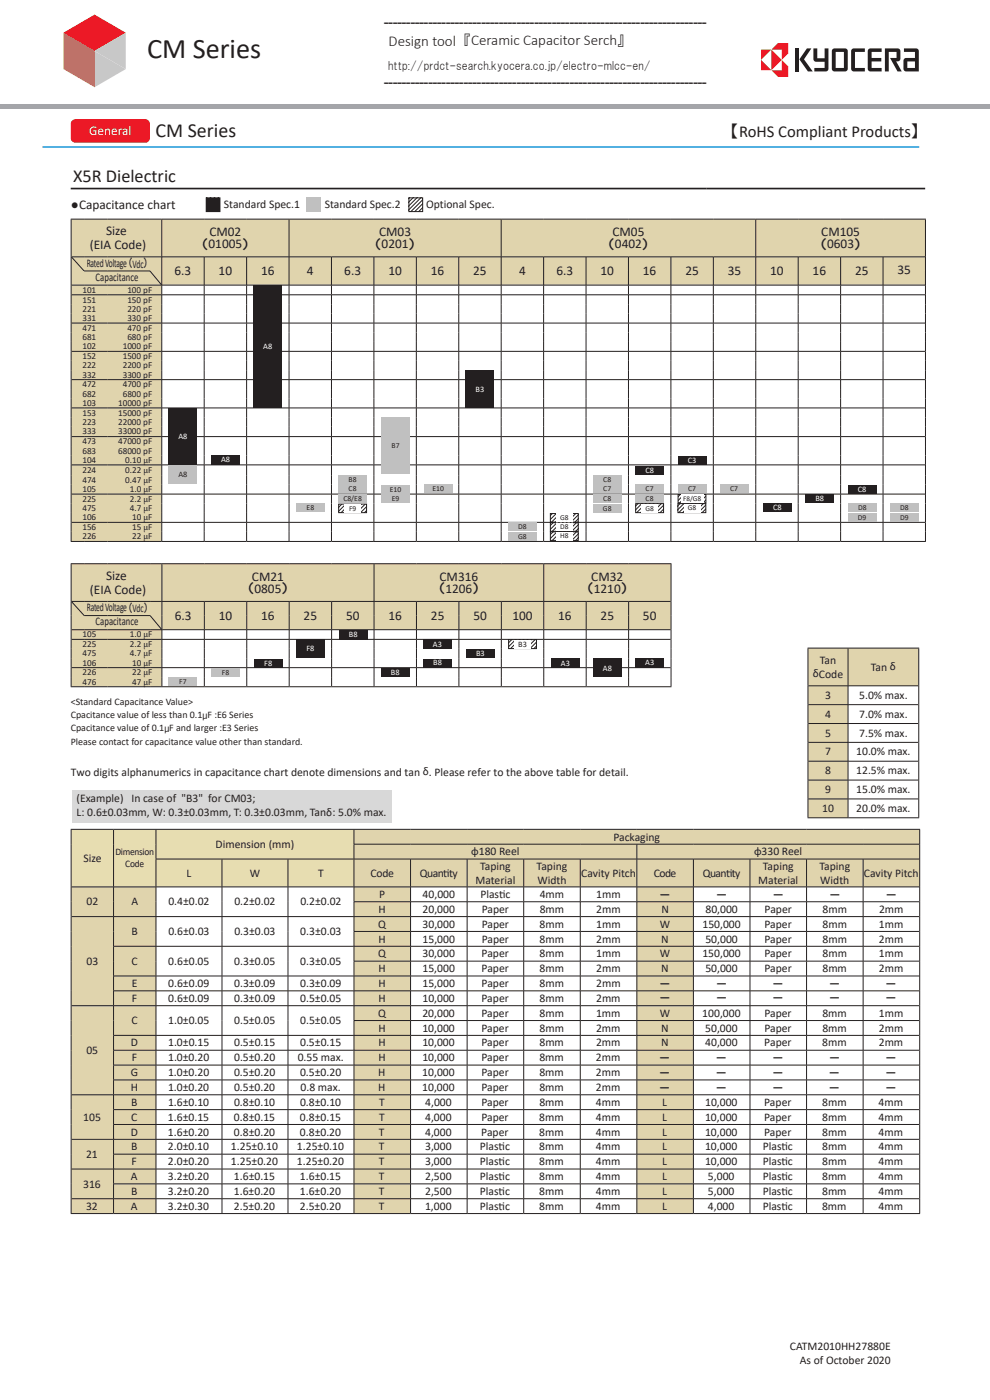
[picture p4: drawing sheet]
<svg xmlns="http://www.w3.org/2000/svg" width="210mm" height="297mm" viewBox="0 0 210 297" stroke-linecap="round" stroke-linejoin="round" font-family="sans-serif">
<path d="M-.1 22h210.2v1h-210.2z" fill="#a4a5a9"/>
<path d="M20 3.1l6.7 3.8-6.7 3.9z" fill="#e51713"/>
<g fill="#c8c9ca">
<path d="M20 10.8l6.7-3.9v7.8z"/>
<path d="M20 10.8l6.7 3.9-6.7 3.8z"/>
</g>
<path d="M13.5 6.9l6.6-3.8v7.7z" fill="#e60022"/>
<g fill="#e71b18">
<path d="M13.5 6.9l6.6 3.9-6.6 3.9z"/>
<path d="M13.5 14.7l6.6-3.9v7.7z"/>
</g>
<g fill="#231f20">
<path d="M168.7 10.3h.8v4.9h-.8z"/>
<path d="M171.2 10.3h.9l-1.6 2.3 1.9 2.6h-1l-1.8-2.6z"/>
<path d="M187.7 10.3h3l.3 .5v1.6a.67 .67 0 0 1-.9 .6l1.2 2.2h-.9l-1.6-2.9h1.4v-1.3h-1.7v4.2h-.8z"/>
<path d="M184.4 10.3h2.6v.7h-2.1v1.3h2v.7h-2v1.4h2.1v.8h-2.4l-.5-.3v-4.1z"/>
<path d="M180.8 10.3h2.7v.7h-2.1v3.4h2.1v.8h-2.4l-.5-.3-.1-4.1z"/>
<path d="M172.5 10.3h.9v2.1h1.5v-2.1h.8v4.3l-.2 .5-2.8 .1v-.8h2.2v-1.3h-1.8l-.5-.3z"/>
<path d="M191.7 10.3v.7h2.4v1.3h-1.9l-.5 .3v2.3l.5 .3h2.7l-.1-4.6-.5-.3zM192.5 13h1.6v1.4h-1.6z"/>
<path d="M176.5 10.6l.5-.3h2.3l.5 .3v4l-.3 .5-2.5 .1-.5-.3zM177.3 11v3.4h1.7v-3.4z"/>
</g>
<g fill="#e41d2f">
<path d="M161.4 10.5h2.2l-2.2 2.2z"/>
<path d="M161.4 12.7l2.2 2.2h-2.2z"/>
<path d="M163.6 10.5l2.2 2.2-2.2 2.2z"/>
<path d="M163.6 10.5l1.4-1.4h2.2v2.2l-1.4 1.4v-2.2z"/>
<path d="M165.8 12.7l1.4 1.4v2.2h-2.2l-1.4-1.4h2.2z"/>
</g>
<path d="M161.2 284.2h28.8v6.3h-28.8z" fill="#d8d8d8"/>
<path d="M15 40h181.3" fill="none" stroke="#231f20" stroke-width=".35"/>
<path d="M9 31.2h186" fill="none" stroke="#48ace0" stroke-width=".4"/>
<path d="M15.3 25.6l.7-.3h14.8a1 1 0 0 1 1 1v3a1 1 0 0 1-1 1h-14.8a1 1 0 0 1-1-1v-3z" fill="#ee1d23"/>
<g fill="#e0d4ad">
<path d="M15.1 46.5h19.2v8h-19.2zM15.1 54.5h2.7v3h-2.7zM17.8 54.5h14v3h-14zM31.8 54.5h2.5v3h-2.5zM15.1 57.5h2.7v3h-2.7zM17.8 57.5h14v3h-14zM31.8 57.5h2.5v3h-2.5z"/>
<path d="M34.3 46.5h27v8h-27zM61.3 46.5h45v8h-45zM106.3 46.5h54v8h-54zM160.3 46.5h36v8h-36zM34.3 54.5h9v6h-9zM43.3 54.5h9v6h-9zM52.3 54.5h9v6h-9zM61.3 54.5h9v6h-9zM70.3 54.5h9v6h-9zM79.3 54.5h9v6h-9zM88.3 54.5h9v6h-9zM97.3 54.5h9v6h-9zM106.3 54.5h9v6h-9zM115.3 54.5h9v6h-9zM124.3 54.5h9v6h-9zM133.3 54.5h9v6h-9zM142.3 54.5h9v6h-9zM151.3 54.5h9v6h-9zM160.3 54.5h9v6h-9zM169.3 54.5h9v6h-9zM178.3 54.5h9v6h-9zM187.3 54.5h9v6h-9zM15.1 60.5h7.7v2h-7.7zM22.8 60.5h11.5v2h-11.5zM15.1 62.5h7.7v2h-7.7zM22.8 62.5h11.5v2h-11.5zM15.1 64.5h7.7v2h-7.7zM22.8 64.5h11.5v2h-11.5zM15.1 66.5h7.7v2h-7.7zM22.8 66.5h11.5v2h-11.5zM15.1 68.5h7.7v2h-7.7zM22.8 68.5h11.5v2h-11.5zM15.1 70.5h7.7v2h-7.7zM22.8 70.5h11.5v2h-11.5zM15.1 72.5h7.7v2h-7.7zM22.8 72.5h11.5v2h-11.5zM15.1 74.5h7.7v2h-7.7zM22.8 74.5h11.5v2h-11.5zM15.1 76.5h7.7v2h-7.7zM22.8 76.5h11.5v2h-11.5zM15.1 78.5h7.7v2h-7.7zM22.8 78.5h11.5v2h-11.5zM15.1 80.5h7.7v2h-7.7zM22.8 80.5h11.5v2h-11.5zM15.1 82.5h7.7v2h-7.7zM22.8 82.5h11.5v2h-11.5zM15.1 84.5h7.7v2h-7.7zM22.8 84.5h11.5v2h-11.5zM15.1 86.5h7.7v2h-7.7zM22.8 86.5h11.5v2h-11.5zM15.1 88.5h7.7v2h-7.7zM22.8 88.5h11.5v2h-11.5zM15.1 90.5h7.7v2.1h-7.7zM22.8 90.5h11.5v2.1h-11.5zM15.1 92.6h7.7v2h-7.7zM22.8 92.6h11.5v2h-11.5zM15.1 94.6h7.7v2h-7.7zM22.8 94.6h11.5v2h-11.5zM15.1 96.6h7.7v2h-7.7zM22.8 96.6h11.5v2h-11.5zM15.1 98.6h7.7v2.2h-7.7zM22.8 98.6h11.5v2.2h-11.5zM15.1 100.8h7.7v2h-7.7zM22.8 100.8h11.5v2h-11.5zM15.1 102.8h7.7v2h-7.7zM22.8 102.8h11.5v2h-11.5zM15.1 104.8h7.7v2h-7.7zM22.8 104.8h11.5v2h-11.5zM15.1 106.8h7.7v2h-7.7zM22.8 106.8h11.5v2h-11.5zM15.1 108.8h7.7v2h-7.7zM22.8 108.8h11.5v2h-11.5zM15.1 110.8h7.7v2h-7.7zM22.8 110.8h11.5v2h-11.5zM15.1 112.8h7.7v2.1h-7.7zM22.8 112.8h11.5v2.1h-11.5z"/>
</g>
<g fill="none" stroke="#231f20" stroke-width=".21">
<path d="M15 46.5h181.4M15.1 46.6v68.2M15.2 54.5h181M15.2 54.5l2.6 3h14l2.5 2.9M34.3 46.6v7.8M34.3 54.5v5.9M43.3 54.5v5.9M52.3 54.5v5.9M61.3 46.6v7.8M61.3 54.5v5.9M70.3 54.5v5.9M79.3 54.5v5.9"/>
<path d="M88.3 54.5v5.9M97.3 54.5v5.9M106.3 46.6v7.8M106.3 54.5v5.9M115.3 54.5v5.9M124.3 54.5v5.9M133.3 54.5v5.9M142.3 54.5v5.9M151.3 54.5v5.9M160.3 46.6v7.8M160.3 54.5v5.9M169.3 54.5v5.9"/>
<path d="M178.3 54.5v5.9M187.3 54.5v5.9M196.3 46.6v68.2M15.2 62.5h181M15.2 68.5h181M15.2 74.5h181M15.2 60.5h181M34.3 60.5v2M34.3 62.6v5.9M34.3 68.6v5.9M34.3 74.6v5.9M43.3 60.5v2"/>
<path d="M43.3 62.6v5.9M43.3 68.6v5.9M43.3 74.6v5.9M52.3 60.5v2M52.3 62.6v5.9M52.3 68.6v5.9M52.3 74.6v5.9M61.3 60.5v2M61.3 62.6v5.9M61.3 68.6v5.9M61.3 74.6v5.9M70.3 60.5v2"/>
<path d="M70.3 62.6v5.9M70.3 68.6v5.9M70.3 74.6v5.9M79.3 60.5v2M79.3 62.6v5.9M79.3 68.6v5.9M79.3 74.6v5.9M88.3 60.5v2M88.3 62.6v5.9M88.3 68.6v5.9M88.3 74.6v5.9M97.3 60.5v2"/>
<path d="M97.3 62.6v5.9M97.3 68.6v5.9M97.3 74.6v5.9M106.3 60.5v2M106.3 62.6v5.9M106.3 68.6v5.9M106.3 74.6v5.9M115.3 60.5v2M115.3 62.6v5.9M115.3 68.6v5.9M115.3 74.6v5.9M124.3 60.5v2"/>
<path d="M124.3 62.6v5.9M124.3 68.6v5.9M124.3 74.6v5.9M133.3 60.5v2M133.3 62.6v5.9M133.3 68.6v5.9M133.3 74.6v5.9M142.3 60.5v2M142.3 62.6v5.9M142.3 68.6v5.9M142.3 74.6v5.9M151.3 60.5v2"/>
<path d="M151.3 62.6v5.9M151.3 68.6v5.9M151.3 74.6v5.9M160.3 60.5v2M160.3 62.6v5.9M160.3 68.6v5.9M160.3 74.6v5.9M169.3 60.5v2M169.3 62.6v5.9M169.3 68.6v5.9M169.3 74.6v5.9M178.3 60.5v2"/>
<path d="M178.3 62.6v5.9M178.3 68.6v5.9M178.3 74.6v5.9M187.3 60.5v2M187.3 62.6v5.9M187.3 68.6v5.9M187.3 74.6v5.9M15.2 80.5h181M15.2 86.5h181M15.2 92.6h181M15.2 98.6h181M34.3 80.6v5.9"/>
<path d="M34.3 86.6v6M34.3 92.7v5.9M34.3 98.7v6.1M43.3 80.6v5.9M43.3 86.6v6M43.3 92.7v5.9M43.3 98.7v6.1M52.3 80.6v5.9M52.3 86.6v6M52.3 92.7v5.9M52.3 98.7v6.1M61.3 80.6v5.9"/>
<path d="M61.3 86.6v6M61.3 92.7v5.9M61.3 98.7v6.1M70.3 80.6v5.9M70.3 86.6v6M70.3 92.7v5.9M70.3 98.7v6.1M79.3 80.6v5.9M79.3 86.6v6M79.3 92.7v5.9M79.3 98.7v6.1M88.3 80.6v5.9"/>
<path d="M88.3 86.6v6M88.3 92.7v5.9M88.3 98.7v6.1M97.3 80.6v5.9M97.3 86.6v6M97.3 92.7v5.9M97.3 98.7v6.1M106.3 80.6v5.9M106.3 86.6v6M106.3 92.7v5.9M106.3 98.7v6.1M115.3 80.6v5.9"/>
<path d="M115.3 86.6v6M115.3 92.7v5.9M115.3 98.7v6.1M124.3 80.6v5.9M124.3 86.6v6M124.3 92.7v5.9M124.3 98.7v6.1M133.3 80.6v5.9M133.3 86.6v6M133.3 92.7v5.9M133.3 98.7v6.1M142.3 80.6v5.9"/>
<path d="M142.3 86.6v6M142.3 92.7v5.9M142.3 98.7v6.1M151.3 80.6v5.9M151.3 86.6v6M151.3 92.7v5.9M151.3 98.7v6.1M160.3 80.6v5.9M160.3 86.6v6M160.3 92.7v5.9M160.3 98.7v6.1M169.3 80.6v5.9"/>
<path d="M169.3 86.6v6M169.3 92.7v5.9M169.3 98.7v6.1M178.3 80.6v5.9M178.3 86.6v6M178.3 92.7v5.9M178.3 98.7v6.1M187.3 80.6v5.9M187.3 86.6v6M187.3 92.7v5.9M187.3 98.7v6.1M15 114.9h181.4"/>
<path d="M15.2 104.8h181M15.2 110.8h181M34.3 104.9v5.9M34.3 110.9v3.9M43.3 104.9v5.9M43.3 110.9v3.9M52.3 104.9v5.9M52.3 110.9v3.9M61.3 104.9v5.9M61.3 110.9v3.9M70.3 104.9v5.9M70.3 110.9v3.9"/>
<path d="M79.3 104.9v5.9M79.3 110.9v3.9M88.3 104.9v5.9M88.3 110.9v3.9M97.3 104.9v5.9M97.3 110.9v3.9M106.3 104.9v5.9M106.3 110.9v3.9M115.3 104.9v5.9M115.3 110.9v3.9M124.3 104.9v5.9M124.3 110.9v3.9"/>
<path d="M133.3 104.9v5.9M133.3 110.9v3.9M142.3 104.9v5.9M142.3 110.9v3.9M151.3 104.9v5.9M151.3 110.9v3.9M160.3 104.9v5.9M160.3 110.9v3.9M169.3 104.9v5.9M169.3 110.9v3.9M178.3 104.9v5.9M178.3 110.9v3.9"/>
<path d="M187.3 104.9v5.9M187.3 110.9v3.9"/>
</g>
<g fill="#231f20">
<path d="M53.8 60.6h6v25.9h-6z"/>
<path d="M98.8 78.6h6v7.9h-6z"/>
<path d="M143.8 96.7h6v1.9h-6z"/>
<path d="M134.8 98.8h6v1.9h-6z"/>
</g>
<g fill="#e0d4ad">
<path d="M15.1 119.6h19.2v8h-19.2zM15.1 127.6h2.8v3h-2.8zM17.9 127.6h13.9v3h-13.9zM31.8 127.6h2.5v3h-2.5zM15.1 130.6h2.8v3h-2.8zM17.9 130.6h13.9v3h-13.9zM31.8 130.6h2.5v3h-2.5z"/>
<path d="M34.3 119.6h45v8h-45zM79.3 119.6h36v8h-36zM115.3 119.6h27v8h-27zM34.3 127.6h9v6h-9zM43.3 127.6h9v6h-9zM52.3 127.6h9v6h-9zM61.3 127.6h9v6h-9zM70.3 127.6h9v6h-9zM79.3 127.6h9v6h-9zM88.3 127.6h9v6h-9zM97.3 127.6h9v6h-9zM106.3 127.6h9v6h-9zM115.3 127.6h9v6h-9zM124.3 127.6h9v6h-9zM133.3 127.6h9v6h-9zM15.1 133.6h7.7v2h-7.7zM22.8 133.6h11.5v2h-11.5zM15.1 135.6h7.7v2h-7.7zM22.8 135.6h11.5v2h-11.5zM15.1 137.6h7.7v2h-7.7zM22.8 137.6h11.5v2h-11.5zM15.1 139.6h7.7v2h-7.7zM22.8 139.6h11.5v2h-11.5zM15.1 141.6h7.7v2h-7.7zM22.8 141.6h11.5v2h-11.5zM15.1 143.6h7.7v2.1h-7.7zM22.8 143.6h11.5v2.1h-11.5z"/>
</g>
<g fill="none" stroke="#231f20" stroke-width=".21">
<path d="M15 119.6h127.4M15.1 119.7v25.9M34.3 119.7v7.8M79.3 119.7v7.8M115.3 119.7v7.8M142.3 119.7v25.9M15.2 127.6h127.1M15.2 133.6h127.1M15.2 135.6h127.1M15.2 127.6l2.7 3h13.9l2.5 2.9M34.3 127.6v5.9M34.3 133.6v2"/>
<path d="M34.3 135.7v5.9M43.3 127.6v5.9M43.3 133.6v2M43.3 135.7v5.9M52.3 127.6v5.9M52.3 133.6v2M52.3 135.7v5.9M61.3 127.6v5.9M61.3 133.6v2M61.3 135.7v5.9M70.3 127.6v5.9M70.3 133.6v2"/>
<path d="M70.3 135.7v5.9M79.3 127.6v5.9M79.3 133.6v2M79.3 135.7v5.9M88.3 127.6v5.9M88.3 133.6v2M88.3 135.7v5.9M97.3 127.6v5.9M97.3 133.6v2M97.3 135.7v5.9M106.3 127.6v5.9M106.3 133.6v2"/>
<path d="M106.3 135.7v5.9M115.3 127.6v5.9M115.3 133.6v2M115.3 135.7v5.9M124.3 127.6v5.9M124.3 133.6v2M124.3 135.7v5.9M133.3 127.6v5.9M133.3 133.6v2M133.3 135.7v5.9M15 145.7h127.4M15.2 141.6h127.1"/>
<path d="M34.3 141.7v3.9M43.3 141.7v3.9M52.3 141.7v3.9M61.3 141.7v3.9M70.3 141.7v3.9M79.3 141.7v3.9M88.3 141.7v3.9M97.3 141.7v3.9M106.3 141.7v3.9M115.3 141.7v3.9M124.3 141.7v3.9M133.3 141.7v3.9"/>
</g>
<path d="M107.9 135.7h5.9v1.9h-5.9z" fill="#fff"/>
<path d="M107.9 135.7h5.9v1.9h-5.9zM108.6 135.6l-.8 .8M109.4 135.6l-1.6 1.6M110.3 135.6l-2 2M111.1 135.6l-2 2M111.9 135.6l-2 2M112.7 135.6l-2 2M113.6 135.6l-2 2M113.8 136.2l-1.4 1.4M113.8 137l-.6 .6" fill="none" stroke="#231f20" stroke-width=".21"/>
<path d="M109.1 135.7h3.5v1.8h-3.5z" fill="#fff"/>
<g fill="#231f20">
<path d="M89.8 139.7h6v1.9h-6z"/>
<path d="M134.8 139.6h6v2h-6z"/>
<path d="M80.8 141.7h6v1.9h-6z"/>
<path d="M125.8 139.7h6v3.9h-6z"/>
<path d="M161.9 106.8h6v1.9h-6z"/>
<path d="M170.9 104.9h6v1.8h-6z"/>
<path d="M179.9 102.9h6v1.8h-6z"/>
</g>
<path d="M116.7 110.9h6v1.8h-6z" fill="#fff"/>
<path d="M116.7 110.9h6v1.8h-6zM117.4 110.8l-.7 .7M118.2 110.8l-1.5 1.5M119 110.8l-1.9 2M119.8 110.8l-1.9 2M120.7 110.8l-1.9 2M121.5 110.8l-1.9 2M122.3 110.8l-1.9 2M122.7 111.3l-1.5 1.5M122.7 112.1l-.6 .7" fill="none" stroke="#231f20" stroke-width=".21"/>
<g fill="#fff">
<path d="M117.9 110.9h3.5v1.7h-3.5z"/>
<path d="M143.8 106.8h5.9v2h-5.9z"/>
</g>
<path d="M143.8 106.8h5.9v2h-5.9zM144.3 106.8l-.5 .5M145.1 106.8l-1.3 1.3M145.9 106.8l-2 2M146.8 106.8l-2.1 2M147.6 106.8l-2 2M148.4 106.8l-2 2M149.2 106.8l-2 2M149.8 107.1l-1.7 1.7M149.8 107.9l-.9 .9M149.8 108.7l-.1 .1" fill="none" stroke="#231f20" stroke-width=".21"/>
<g fill="#fff">
<path d="M145.1 106.9h3.5v1.8h-3.5z"/>
<path d="M116.7 108.9h6v1.9h-6z"/>
</g>
<path d="M116.7 108.9h6v1.9h-6zM117.2 108.9l-.5 .5M118 108.9l-1.3 1.3M118.9 108.9l-1.9 1.9M119.7 108.9l-1.9 1.9M120.5 108.9l-1.9 1.9M121.3 108.9l-1.9 1.9M122.2 108.9l-1.9 1.9M122.7 109.2l-1.6 1.6M122.7 110l-.8 .8" fill="none" stroke="#231f20" stroke-width=".21"/>
<path d="M118 109h3.5v1.7h-3.5z" fill="#fff"/>
<g fill="#e7ddb1">
<path d="M15.1 175.9h9v12.3h-9zM24.1 175.9h9v12.3h-9z"/>
<path d="M33.1 175.9h42v6.3h-42zM33.1 182.2h14v6h-14zM47.1 182.2h14v6h-14zM61.1 182.2h14v6h-14z"/>
</g>
<path d="M75.1 175.9h120v3.2h-120zM75.1 179.1h60v3.1h-60zM135.1 179.1h60v3.1h-60zM75.1 182.2h12v6h-12zM87.1 182.2h12v6h-12zM99.1 182.2h12v6h-12zM111.1 182.2h12v6h-12zM123.1 182.2h12v6h-12zM135.1 182.2h12v6h-12zM147.1 182.2h12v6h-12zM159.1 182.2h12v6h-12zM171.1 182.2h12v6h-12zM183.1 182.2h12v6h-12zM15.1 188.2h9v6.3h-9zM24.1 188.2h9v6.3h-9zM135.1 188.2h12v3.1h-12zM135.1 191.3h12v3.2h-12zM15.1 194.5h9v18.9h-9zM24.1 194.5h9v6.2h-9zM135.1 194.5h12v3.1h-12zM135.1 197.6h12v3.1h-12zM24.1 200.7h9v6.3h-9zM135.1 200.7h12v3.2h-12zM135.1 203.9h12v3.1h-12zM24.1 207.1h9v3.1h-9zM135.1 207.1h12v3.1h-12zM24.1 210.2h9v3.2h-9zM135.1 210.2h12v3.2h-12zM15.1 213.4h9v18.9h-9zM24.1 213.4h9v6.3h-9zM135.1 213.4h12v3.1h-12zM135.1 216.5h12v3.2h-12zM24.1 219.7h9v3.1h-9zM135.1 219.7h12v3.1h-12zM24.1 222.8h9v3.1h-9zM135.1 222.8h12v3.1h-12zM24.1 225.9h9v3.2h-9zM135.1 225.9h12v3.2h-12zM24.1 229.1h9v3.2h-9zM135.1 229.1h12v3.2h-12zM15.1 232.3h9v9.4h-9zM24.1 232.3h9v3.1h-9zM135.1 232.3h12v3.1h-12zM24.1 235.4h9v3.2h-9zM135.1 235.4h12v3.2h-12zM24.1 238.6h9v3.1h-9zM135.1 238.6h12v3.1h-12zM15.1 241.7h9v6.3h-9zM24.1 241.7h9v3.2h-9zM135.1 241.7h12v3.2h-12zM24.1 244.9h9v3.1h-9zM135.1 244.9h12v3.1h-12zM15.1 248h9v6.3h-9zM24.1 248h9v3.1h-9zM135.1 248h12v3.1h-12zM24.1 251.1h9v3.2h-9zM135.1 251.1h12v3.2h-12zM15.1 254.3h9v3.2h-9zM24.1 254.3h9v3.2h-9zM135.1 254.3h12v3.2h-12z" fill="#e0d4ad"/>
<path d="M33.1 188.2h14v6.3h-14zM47.1 188.2h14v6.3h-14zM61.1 188.2h14v6.3h-14zM33.1 194.5h14v6.2h-14zM47.1 194.5h14v6.2h-14zM61.1 194.5h14v6.2h-14zM33.1 200.7h14v6.3h-14zM47.1 200.7h14v6.3h-14zM61.1 200.7h14v6.3h-14zM33.1 207.1h14v3.1h-14zM47.1 207.1h14v3.1h-14zM61.1 207.1h14v3.1h-14zM33.1 210.2h14v3.2h-14zM47.1 210.2h14v3.2h-14zM61.1 210.2h14v3.2h-14zM33.1 213.4h14v6.3h-14zM47.1 213.4h14v6.3h-14zM61.1 213.4h14v6.3h-14zM33.1 219.7h14v3.1h-14zM47.1 219.7h14v3.1h-14zM61.1 219.7h14v3.1h-14zM33.1 222.8h14v3.1h-14zM47.1 222.8h14v3.1h-14zM61.1 222.8h14v3.1h-14zM33.1 225.9h14v3.2h-14zM47.1 225.9h14v3.2h-14zM61.1 225.9h14v3.2h-14zM33.1 229.1h14v3.2h-14zM47.1 229.1h14v3.2h-14zM61.1 229.1h14v3.2h-14zM33.1 232.3h14v3.1h-14zM47.1 232.3h14v3.1h-14zM61.1 232.3h14v3.1h-14zM33.1 235.4h14v3.2h-14zM47.1 235.4h14v3.2h-14zM61.1 235.4h14v3.2h-14zM33.1 238.6h14v3.1h-14zM47.1 238.6h14v3.1h-14zM61.1 238.6h14v3.1h-14zM33.1 241.7h14v3.2h-14zM47.1 241.7h14v3.2h-14zM61.1 241.7h14v3.2h-14zM33.1 244.9h14v3.1h-14zM47.1 244.9h14v3.1h-14zM61.1 244.9h14v3.1h-14zM33.1 248h14v3.1h-14zM47.1 248h14v3.1h-14zM61.1 248h14v3.1h-14zM33.1 251.1h14v3.2h-14zM47.1 251.1h14v3.2h-14zM61.1 251.1h14v3.2h-14zM33.1 254.3h14v3.2h-14zM47.1 254.3h14v3.2h-14zM61.1 254.3h14v3.2h-14z" fill="#fff"/>
<path d="M75.1 188.2h12v3.1h-12zM75.1 191.3h12v3.2h-12zM75.1 194.5h12v3.1h-12zM75.1 197.6h12v3.1h-12zM75.1 200.7h12v3.2h-12zM75.1 203.9h12v3.1h-12zM75.1 207.1h12v3.1h-12zM75.1 210.2h12v3.2h-12zM75.1 213.4h12v3.1h-12zM75.1 216.5h12v3.2h-12zM75.1 219.7h12v3.1h-12zM75.1 222.8h12v3.1h-12zM75.1 225.9h12v3.2h-12zM75.1 229.1h12v3.2h-12zM75.1 232.3h12v3.1h-12zM75.1 235.4h12v3.2h-12zM75.1 238.6h12v3.1h-12zM75.1 241.7h12v3.2h-12zM75.1 244.9h12v3.1h-12zM75.1 248h12v3.1h-12zM75.1 251.1h12v3.2h-12zM75.1 254.3h12v3.2h-12z" fill="#e0d4ad"/>
<g fill="none" stroke="#231f20" stroke-width=".21">
<path d="M15 175.9h180.2M15.1 176v81.4M24.1 176v12.1M33.1 176v6.2M75 179.1h120M75.1 176v3M75.1 179.1v3.1M135.1 179.1v3.1M195.1 176v81.4M15.2 188.2h179.8M15.2 194.5h179.8M24.1 188.2v6.2"/>
<path d="M24.1 194.5v6.2M33 182.2h162M33.1 182.3v5.8M33.1 188.2v6.2M33.1 194.5v6.2M47.1 182.3v5.8M47.1 188.2v6.2M47.1 194.5v6.2M61.1 182.3v5.8M61.1 188.2v6.2M61.1 194.5v6.2M75 191.3h120"/>
<path d="M75 197.6h120M75.1 182.3v5.8M75.1 188.2v3.1M75.1 191.3v3.1M75.1 194.5v3.1M75.1 197.6v3.1M87.1 182.3v5.8M87.1 188.2v3.1M87.1 191.3v3.1M87.1 194.5v3.1M87.1 197.6v3.1M99.1 182.3v5.8"/>
<path d="M99.1 188.2v3.1M99.1 191.3v3.1M99.1 194.5v3.1M99.1 197.6v3.1M111.1 182.3v5.8M111.1 188.2v3.1M111.1 191.3v3.1M111.1 194.5v3.1M111.1 197.6v3.1M123.1 182.3v5.8M123.1 188.2v3.1M123.1 191.3v3.1"/>
<path d="M123.1 194.5v3.1M123.1 197.6v3.1M135.1 182.3v5.8M135.1 188.2v3.1M135.1 191.3v3.1M135.1 194.5v3.1M135.1 197.6v3.1M147.1 182.3v5.8M147.1 188.2v3.1M147.1 191.3v3.1M147.1 194.5v3.1M147.1 197.6v3.1"/>
<path d="M159.1 182.3v5.8M159.1 188.2v3.1M159.1 191.3v3.1M159.1 194.5v3.1M159.1 197.6v3.1M171.1 182.3v5.8M171.1 188.2v3.1M171.1 191.3v3.1M171.1 194.5v3.1M171.1 197.6v3.1M183.1 182.3v5.8M183.1 188.2v3.1"/>
<path d="M183.1 191.3v3.1M183.1 194.5v3.1M183.1 197.6v3.1M15.2 213.4h179.8M24 200.8h171M24 207.1h171M24 210.2h171M24 219.7h171M24.1 200.8v6.2M24.1 207.1v3.1M24.1 210.2v3.1M24.1 213.4v6.2"/>
<path d="M24.1 219.7v3.1M33.1 200.8v6.2M33.1 207.1v3.1M33.1 210.2v3.1M33.1 213.4v6.2M33.1 219.7v3.1M47.1 200.8v6.2M47.1 207.1v3.1M47.1 210.2v3.1M47.1 213.4v6.2M47.1 219.7v3.1M61.1 200.8v6.2"/>
<path d="M61.1 207.1v3.1M61.1 210.2v3.1M61.1 213.4v6.2M61.1 219.7v3.1M75 203.9h120M75 216.5h120M75.1 200.8v3.1M75.1 203.9v3.1M75.1 207.1v3.1M75.1 210.2v3.1M75.1 213.4v3.1M75.1 216.5v3.1"/>
<path d="M75.1 219.7v3.1M87.1 200.8v3.1M87.1 203.9v3.1M87.1 207.1v3.1M87.1 210.2v3.1M87.1 213.4v3.1M87.1 216.5v3.1M87.1 219.7v3.1M99.1 200.8v3.1M99.1 203.9v3.1M99.1 207.1v3.1M99.1 210.2v3.1"/>
<path d="M99.1 213.4v3.1M99.1 216.5v3.1M99.1 219.7v3.1M111.1 200.8v3.1M111.1 203.9v3.1M111.1 207.1v3.1M111.1 210.2v3.1M111.1 213.4v3.1M111.1 216.5v3.1M111.1 219.7v3.1M123.1 200.8v3.1M123.1 203.9v3.1"/>
<path d="M123.1 207.1v3.1M123.1 210.2v3.1M123.1 213.4v3.1M123.1 216.5v3.1M123.1 219.7v3.1M135.1 200.8v3.1M135.1 203.9v3.1M135.1 207.1v3.1M135.1 210.2v3.1M135.1 213.4v3.1M135.1 216.5v3.1M135.1 219.7v3.1"/>
<path d="M147.1 200.8v3.1M147.1 203.9v3.1M147.1 207.1v3.1M147.1 210.2v3.1M147.1 213.4v3.1M147.1 216.5v3.1M147.1 219.7v3.1M159.1 200.8v3.1M159.1 203.9v3.1M159.1 207.1v3.1M159.1 210.2v3.1M159.1 213.4v3.1"/>
<path d="M159.1 216.5v3.1M159.1 219.7v3.1M171.1 200.8v3.1M171.1 203.9v3.1M171.1 207.1v3.1M171.1 210.2v3.1M171.1 213.4v3.1M171.1 216.5v3.1M171.1 219.7v3.1M183.1 200.8v3.1M183.1 203.9v3.1M183.1 207.1v3.1"/>
<path d="M183.1 210.2v3.1M183.1 213.4v3.1M183.1 216.5v3.1M183.1 219.7v3.1M15.2 232.3h179.8M24 222.8h171M24 226h171M24 229.1h171M24 235.4h171M24 238.6h171M24.1 222.8v3.1M24.1 226v3.1"/>
<path d="M24.1 229.1v3.1M24.1 232.3v3.1M24.1 235.4v3.1M24.1 238.6v3.1M33.1 222.8v3.1M33.1 226v3.1M33.1 229.1v3.1M33.1 232.3v3.1M33.1 235.4v3.1M33.1 238.6v3.1M47.1 222.8v3.1M47.1 226v3.1"/>
<path d="M47.1 229.1v3.1M47.1 232.3v3.1M47.1 235.4v3.1M47.1 238.6v3.1M61.1 222.8v3.1M61.1 226v3.1M61.1 229.1v3.1M61.1 232.3v3.1M61.1 235.4v3.1M61.1 238.6v3.1M75.1 222.8v3.1M75.1 226v3.1"/>
<path d="M75.1 229.1v3.1M75.1 232.3v3.1M75.1 235.4v3.1M75.1 238.6v3.1M87.1 222.8v3.1M87.1 226v3.1M87.1 229.1v3.1M87.1 232.3v3.1M87.1 235.4v3.1M87.1 238.6v3.1M99.1 222.8v3.1M99.1 226v3.1"/>
<path d="M99.1 229.1v3.1M99.1 232.3v3.1M99.1 235.4v3.1M99.1 238.6v3.1M111.1 222.8v3.1M111.1 226v3.1M111.1 229.1v3.1M111.1 232.3v3.1M111.1 235.4v3.1M111.1 238.6v3.1M123.1 222.8v3.1M123.1 226v3.1"/>
<path d="M123.1 229.1v3.1M123.1 232.3v3.1M123.1 235.4v3.1M123.1 238.6v3.1M135.1 222.8v3.1M135.1 226v3.1M135.1 229.1v3.1M135.1 232.3v3.1M135.1 235.4v3.1M135.1 238.6v3.1M147.1 222.8v3.1M147.1 226v3.1"/>
<path d="M147.1 229.1v3.1M147.1 232.3v3.1M147.1 235.4v3.1M147.1 238.6v3.1M159.1 222.8v3.1M159.1 226v3.1M159.1 229.1v3.1M159.1 232.3v3.1M159.1 235.4v3.1M159.1 238.6v3.1M171.1 222.8v3.1M171.1 226v3.1"/>
<path d="M171.1 229.1v3.1M171.1 232.3v3.1M171.1 235.4v3.1M171.1 238.6v3.1M183.1 222.8v3.1M183.1 226v3.1M183.1 229.1v3.1M183.1 232.3v3.1M183.1 235.4v3.1M183.1 238.6v3.1M15 257.5h180.2M15.2 241.7h179.8"/>
<path d="M15.2 248h179.8M15.2 254.3h179.8M24 244.9h171M24 251.2h171M24.1 241.7v3.1M24.1 244.9v3.1M24.1 248v3.1M24.1 251.2v3.1M24.1 254.3v3.1M33.1 241.7v3.1M33.1 244.9v3.1M33.1 248v3.1"/>
<path d="M33.1 251.2v3.1M33.1 254.3v3.1M47.1 241.7v3.1M47.1 244.9v3.1M47.1 248v3.1M47.1 251.2v3.1M47.1 254.3v3.1M61.1 241.7v3.1M61.1 244.9v3.1M61.1 248v3.1M61.1 251.2v3.1M61.1 254.3v3.1"/>
<path d="M75.1 241.7v3.1M75.1 244.9v3.1M75.1 248v3.1M75.1 251.2v3.1M75.1 254.3v3.1M87.1 241.7v3.1M87.1 244.9v3.1M87.1 248v3.1M87.1 251.2v3.1M87.1 254.3v3.1M99.1 241.7v3.1M99.1 244.9v3.1"/>
<path d="M99.1 248v3.1M99.1 251.2v3.1M99.1 254.3v3.1M111.1 241.7v3.1M111.1 244.9v3.1M111.1 248v3.1M111.1 251.2v3.1M111.1 254.3v3.1M123.1 241.7v3.1M123.1 244.9v3.1M123.1 248v3.1M123.1 251.2v3.1"/>
<path d="M123.1 254.3v3.1M135.1 241.7v3.1M135.1 244.9v3.1M135.1 248v3.1M135.1 251.2v3.1M135.1 254.3v3.1M147.1 241.7v3.1M147.1 244.9v3.1M147.1 248v3.1M147.1 251.2v3.1M147.1 254.3v3.1M159.1 241.7v3.1"/>
<path d="M159.1 244.9v3.1M159.1 248v3.1M159.1 251.2v3.1M159.1 254.3v3.1M171.1 241.7v3.1M171.1 244.9v3.1M171.1 248v3.1M171.1 251.2v3.1M171.1 254.3v3.1M183.1 241.7v3.1M183.1 244.9v3.1M183.1 248v3.1"/>
<path d="M183.1 251.2v3.1M183.1 254.3v3.1"/>
</g>
<path d="M35.8 86.6h6v11.9h-6z" fill="#231f20"/>
<path d="M134.8 106.8h6v2h-6z" fill="#fff"/>
<path d="M134.8 106.8h6v2h-6zM135.4 106.8l-.6 .6M136.2 106.8l-1.4 1.4M137 106.8l-2 2M137.8 106.8l-2 2M138.7 106.8l-2 2M139.5 106.8l-2 2M140.3 106.8l-2 2M140.8 107.1l-1.7 1.7M140.8 108l-.8 .8M140.8 108.8h.1" fill="none" stroke="#231f20" stroke-width=".21"/>
<path d="M136.1 106.9h3.5v1.8h-3.5z" fill="#fff"/>
<g fill="#231f20">
<path d="M53.9 139.8h6v1.8h-6z"/>
<path d="M62.9 135.7h6v3.9h-6z"/>
<path d="M72 133.7h6v2h-6z"/>
</g>
<path d="M15.2 167.6h67.8v7h-67.8z" fill="#d8d8d8"/>
<g fill="#e0d4ad">
<path d="M171.4 137.5h8.5v8h-8.5zM179.9 137.5h15v8h-15z"/>
<path d="M171.4 145.5h8.5v4h-8.5zM171.4 149.5h8.5v4h-8.5zM171.4 153.5h8.5v4h-8.5zM171.4 157.5h8.5v4h-8.5zM171.4 161.5h8.5v4h-8.5zM171.4 165.5h8.5v4h-8.5zM171.4 169.5h8.5v4h-8.5z"/>
</g>
<g fill="none" stroke="#231f20" stroke-width=".21">
<path d="M86.7 42h3v2.9h-3zM86.8 41.9l-.1 .1M87.6 41.9l-.9 1M88.5 41.9l-1.8 1.8M89.3 41.9l-2.6 2.6M89.7 42.3l-2.6 2.6M89.7 43.2l-1.8 1.7M89.7 44l-.9 .9M89.7 44.8l-.1 .1M171.3 137.5h23.7M171.4 137.6v35.8M179.9 137.6v7.8"/>
<path d="M194.9 137.6v35.8M171.5 145.5h23.3M171.5 149.5h23.3M171.5 153.5h23.3M171.5 157.5h23.3M179.9 145.5v3.9M179.9 149.5v3.9M179.9 153.5v3.9M179.9 157.5v3.9M171.3 173.5h23.7M171.5 161.5h23.3M171.5 165.5h23.3"/>
<path d="M171.5 169.5h23.3M179.9 161.5v3.9M179.9 165.5v3.9M179.9 169.5v3.9"/>
</g>
<path d="M43.7 42h3v2.9h-3z" fill="#231f20"/>
<path d="M43.7 42h3v2.9h-3zM43.8 41.9l-.1 .1M44.6 41.9l-.9 1M45.5 41.9l-1.8 1.8M46.3 41.9l-2.6 2.6M46.7 42.3l-2.6 2.6M46.7 43.2l-1.8 1.7M46.7 44l-.9 .9M46.7 44.8l-.1 .1" fill="none" stroke="#231f20" stroke-width=".21"/>
<path d="M71.8 106.9h6v1.9h-6z" fill="#fff"/>
<path d="M71.8 106.9h6v1.9h-6zM72.6 106.9l-.8 .8M73.4 106.9l-1.6 1.6M74.2 106.9l-1.9 1.9M75 106.9l-1.9 1.9M75.9 106.9l-1.9 1.9M76.7 106.9l-1.9 1.9M77.5 106.9l-1.9 1.9M77.8 107.4l-1.4 1.4M77.8 108.3l-.5 .5" fill="none" stroke="#231f20" stroke-width=".21"/>
<g fill="#fff">
<path d="M73.1 107h3.4v1.7h-3.4z"/>
<path d="M116.7 112.8h6v1.8h-6z"/>
</g>
<path d="M116.7 112.8h6v1.8h-6zM117.4 112.8l-.7 .7M118.2 112.8l-1.5 1.5M119 112.8l-1.9 1.9M119.8 112.8l-1.9 1.9M120.7 112.8l-1.9 1.9M121.5 112.8l-1.9 1.9M122.3 112.8l-1.9 1.9M122.7 113.2l-1.5 1.5M122.7 114.1l-.6 .6" fill="none" stroke="#231f20" stroke-width=".21"/>
<g fill="#fff">
<path d="M117.9 112.9h3.5v1.7h-3.5z"/>
<path d="M143.8 104.9h5.9v1.8h-5.9z"/>
</g>
<path d="M143.8 104.9h5.9v1.8h-5.9zM144.4 104.8l-.6 .6M145.2 104.8l-1.4 1.4M146 104.8l-1.9 2M146.8 104.8l-1.9 2M147.7 104.8l-2 2M148.5 104.8l-1.9 2M149.3 104.8l-1.9 2M149.8 105.2l-1.6 1.6M149.8 106l-.8 .8" fill="none" stroke="#231f20" stroke-width=".21"/>
<path d="M144.5 104.9h4.7v1.7h-4.7z" fill="#fff"/>
<g fill="#231f20">
<path d="M98.9 137.8h6v1.9h-6z"/>
<path d="M44.9 96.5h6v2.1h-6z"/>
</g>
<g fill="#c0c0c0">
<path d="M65 41.9h3.1v3h-3.1z"/>
<path d="M35.8 98.7h6v4h-6z"/>
<path d="M62.9 106.8h6v1.9h-6z"/>
<path d="M71.8 100.8h6v1.9h-6z"/>
<path d="M71.8 102.8h6v1.9h-6z"/>
<path d="M71.8 104.9h6v1.9h-6z"/>
<path d="M80.9 104.9h6v1.8h-6z"/>
<path d="M80.9 88.6h6v12h-6z"/>
<path d="M90 102.8h6v1.9h-6z"/>
<path d="M107.8 110.9h6v1.8h-6z"/>
<path d="M107.8 112.9h6v1.7h-6z"/>
<path d="M125.8 106.9h6v1.9h-6z"/>
<path d="M125.8 100.8h6v1.9h-6z"/>
<path d="M125.8 104.9h6v1.8h-6z"/>
<path d="M125.8 102.8h6v1.8h-6z"/>
<path d="M134.8 102.8h6v1.8h-6z"/>
<path d="M134.8 104.9h6v1.8h-6z"/>
<path d="M143.8 102.8h6v1.9h-6z"/>
<path d="M152.7 102.8h6v1.9h-6z"/>
<path d="M179.9 106.8h6v1.8h-6z"/>
<path d="M188.8 106.8h6v1.8h-6z"/>
<path d="M179.9 108.8h6v1.9h-6z"/>
<path d="M188.8 108.8h6v1.9h-6z"/>
<path d="M80.9 102.9h6v1.9h-6z"/>
</g>
<g fill="#231f20">
<path d="M116.9 139.8h6v1.9h-6z"/>
<path d="M89.8 135.7h6v2h-6z"/>
</g>
<g fill="#c0c0c0">
<path d="M35.8 143.7h6v1.9h-6z"/>
<path d="M44.9 141.8h6v1.9h-6z"/>
</g>
<text font-size="6" fill="#231f20" x="31.2" y="12.4">CM Series</text>
<text font-size="4.2" fill="#231f20" x="33" y="29.1">CM Series</text>
<text font-size="3.9" fill="#231f20" x="15.5" y="38.7">X5R Dielectric</text>
<text font-size="3.5" fill="#231f20" x="154.9" y="29.1">【RoHS Compliant Products】</text>
<text font-size="3.2" fill="#231f20" x="82.4" y="9.7">Design tool 『Ceramic Capacitor Serch』</text>
<g font-size="2.8" fill="#231f20">
<text x="81.5" y="6">-------------------------------------------------------------------------</text>
<text x="81.5" y="18.6">-------------------------------------------------------------------------</text>
<text x="15" y="44.4">●Capacitance chart</text>
<text x="19" y="52.9">(EIA Code)</text>
<text x="22.5" y="49.9">Size</text>
<text x="42.8" y="52.8">（01005）</text>
<text x="44.4" y="50.2">CM02</text>
<text x="79.5" y="52.8">（0201）</text>
<text x="80.4" y="50.2">CM03</text>
<text x="129" y="52.8">（0402）</text>
<text x="129.9" y="50.2">CM05</text>
<text x="174" y="52.8">（0603）</text>
<text x="174.2" y="50.2">CM105</text>
<text x="37" y="58.4">6.3</text>
<text x="46.4" y="58.4">10</text>
<text x="55.4" y="58.4">16</text>
<text x="65.1" y="58.4">4</text>
<text x="73" y="58.4">6.3</text>
<text x="82.4" y="58.4">10</text>
<text x="91.4" y="58.4">16</text>
<text x="100.4" y="58.4">25</text>
<text x="110.1" y="58.4">4</text>
<text x="118" y="58.4">6.3</text>
<text x="127.4" y="58.4">10</text>
<text x="136.4" y="58.4">16</text>
<text x="145.4" y="58.4">25</text>
<text x="154.4" y="58.4">35</text>
<text x="163.4" y="58.4">10</text>
<text x="172.4" y="58.4">16</text>
<text x="181.4" y="58.4">25</text>
<text x="190.4" y="58.2">35</text>
<text x="19.1" y="126">(EIA Code)</text>
<text x="22.5" y="123">Size</text>
<text x="52.6" y="125.9">（0805）</text>
<text x="53.5" y="123.3">CM21</text>
<text x="93.1" y="125.9">（1206）</text>
<text x="93.2" y="123.3">CM316</text>
<text x="124.5" y="125.9">（1210）</text>
<text x="125.4" y="123.3">CM32</text>
<text x="37.1" y="131.5">6.3</text>
<text x="46.4" y="131.5">10</text>
<text x="55.4" y="131.5">16</text>
<text x="64.4" y="131.5">25</text>
<text x="73.4" y="131.5">50</text>
<text x="82.4" y="131.5">16</text>
<text x="91.4" y="131.5">25</text>
<text x="100.4" y="131.5">50</text>
<text x="108.7" y="131.5">100</text>
<text x="118.4" y="131.5">16</text>
<text x="127.4" y="131.5">25</text>
<text x="136.4" y="131.5">50</text>
</g>
<text font-size="2.8" fill="#fff" x="18.9" y="28.7">General</text>
<g font-size="2.5" fill="#231f20">
<text x="82.3" y="14.8">http://prdct-search.kyocera.co.jp/electro-mlcc-en/</text>
<text x="47.5" y="44.2">Standard Spec.1</text>
<text x="68.9" y="44.2">Standard Spec.2</text>
<text x="90.4" y="44.2">Optional Spec.</text>
<text x="18.4" y="56.6">Rated Voltage（Vdc）</text>
<text x="20.3" y="59.6">Capacitance</text>
<text x="18.4" y="129.7">Rated Voltage（Vdc）</text>
<text x="20.3" y="132.7">Capacitance</text>
<text x="172.4" y="143.6">δCode</text>
<text x="173.9" y="140.8">Tan</text>
<text x="184.7" y="142.3">Tan δ</text>
<text x="175" y="148.3">3</text>
<text x="182.2" y="148.3">5.0% max.</text>
<text x="175" y="152.3">4</text>
<text x="182.2" y="152.3">7.0% max.</text>
<text x="175" y="156.3">5</text>
<text x="175" y="160.3">7</text>
<text x="181.6" y="160.3">10.0% max.</text>
<text x="182.2" y="156.3">7.5% max.</text>
<text x="15" y="164.7">Two digits alphanumerics in capacitance chart denote dimensions and tan δ. Please refer to the above table for detail.</text>
<text x="175" y="164.3">8</text>
<text x="181.6" y="164.3">12.5% max.</text>
<text x="16.2" y="170.2">(Example) In case of &quot;B3&quot; for CM03;</text>
<text x="16.2" y="173.1">L: 0.6±0.03mm, W: 0.3±0.03mm, T: 0.3±0.03mm, Tanδ: 5.0% max.</text>
<text x="174.4" y="172.2">10</text>
<text x="175" y="168.3">9</text>
<text x="181.6" y="168.3">15.0% max.</text>
<text x="181.6" y="172.2">20.0% max.</text>
<text x="45.7" y="179.9">Dimension (mm)</text>
<text x="130.1" y="178.3">Packaging</text>
<text x="17.7" y="182.8">Size</text>
<text x="39.6" y="186">L</text>
<text x="53" y="186">W</text>
<text x="67.5" y="186">T</text>
<text x="78.6" y="186">Code</text>
<text x="89.1" y="186">Quant</text>
<text x="94" y="186">ity</text>
<text x="100" y="181.4">φ180 Reel</text>
<text x="101.8" y="184.5">Taping</text>
<text x="113.8" y="184.5">Taping</text>
<text x="123.3" y="186">Cavity Pitch</text>
<text x="138.7" y="186">Code</text>
<text x="149.1" y="186">Quant</text>
<text x="154" y="186">ity</text>
<text x="159.9" y="181.4">φ330 Reel</text>
<text x="161.8" y="184.5">Taping</text>
<text x="173.8" y="184.5">Taping</text>
<text x="183.3" y="186">Cavity Pitch</text>
<text x="80.4" y="190.5">P</text>
<text x="89.6" y="190.5">40,000</text>
<text x="100.8" y="187.5">Material</text>
<text x="101.9" y="190.5">Plast</text>
<text x="105.9" y="190.5">ic</text>
<text x="114" y="187.5">Width</text>
<text x="114.5" y="190.5">4mm</text>
<text x="126.5" y="190.5">1mm</text>
<text x="139.9" y="190.6">－</text>
<text x="151.9" y="190.6">－</text>
<text x="160.8" y="187.5">Material</text>
<text x="163.9" y="190.6">－</text>
<text x="174" y="187.5">Width</text>
<text x="175.8" y="190.6">－</text>
<text x="187.8" y="190.6">－</text>
<text x="18.4" y="192.1">02</text>
<text x="27.9" y="192.1">A</text>
<text x="35.7" y="192.1">0.4±0.02</text>
<text x="49.7" y="192.1">0.2±0.02</text>
<text x="63.7" y="192.1">0.2±0.02</text>
<text x="80.2" y="196.8">Q</text>
<text x="80.3" y="193.7">H</text>
<text x="89.6" y="196.8">30,000</text>
<text x="89.6" y="193.7">20,000</text>
<text x="102.2" y="196.8">Paper</text>
<text x="102.2" y="193.7">Paper</text>
<text x="114.5" y="196.8">8mm</text>
<text x="114.5" y="193.7">8mm</text>
<text x="126.5" y="196.8">1mm</text>
<text x="126.5" y="193.7">2mm</text>
<text x="140" y="196.8">W</text>
<text x="140.3" y="193.7">N</text>
<text x="149" y="196.8">150,000</text>
<text x="149.6" y="193.7">80,000</text>
<text x="162.2" y="196.8">Paper</text>
<text x="162.2" y="193.7">Paper</text>
<text x="174.5" y="196.8">8mm</text>
<text x="174.5" y="193.7">8mm</text>
<text x="186.5" y="196.8">1mm</text>
<text x="186.5" y="193.7">2mm</text>
<text x="27.9" y="198.4">B</text>
<text x="35.7" y="198.4">0.6±0.03</text>
<text x="49.7" y="198.4">0.3±0.03</text>
<text x="63.7" y="198.4">0.3±0.03</text>
<text x="80.2" y="203.1">Q</text>
<text x="80.3" y="200">H</text>
<text x="89.6" y="203.1">30,000</text>
<text x="89.6" y="200">15,000</text>
<text x="102.2" y="203.1">Paper</text>
<text x="102.2" y="200">Paper</text>
<text x="114.5" y="203.1">8mm</text>
<text x="114.5" y="200">8mm</text>
<text x="126.5" y="203.1">1mm</text>
<text x="126.5" y="200">2mm</text>
<text x="140" y="203.1">W</text>
<text x="140.3" y="200">N</text>
<text x="149" y="203.1">150,000</text>
<text x="149.6" y="200">50,000</text>
<text x="162.2" y="203.1">Paper</text>
<text x="162.2" y="200">Paper</text>
<text x="174.5" y="203.1">8mm</text>
<text x="174.5" y="200">8mm</text>
<text x="186.4" y="203.1">1mm</text>
<text x="186.4" y="200">2mm</text>
<text x="18.3" y="204.7">03</text>
<text x="27.9" y="204.7">C</text>
<text x="28" y="209.4">E</text>
<text x="35.7" y="209.4">0.6±0.09</text>
<text x="35.7" y="204.7">0.6±0.05</text>
<text x="49.7" y="209.4">0.3±0.09</text>
<text x="49.7" y="204.7">0.3±0.05</text>
<text x="63.7" y="209.4">0.3±0.09</text>
<text x="63.7" y="204.7">0.3±0.05</text>
<text x="80.3" y="209.4">H</text>
<text x="80.3" y="206.3">H</text>
<text x="89.6" y="209.4">15,000</text>
<text x="89.6" y="206.3">15,000</text>
<text x="102.2" y="209.4">Paper</text>
<text x="102.2" y="206.3">Paper</text>
<text x="114.5" y="209.4">8mm</text>
<text x="114.5" y="206.3">8mm</text>
<text x="126.5" y="209.4">2mm</text>
<text x="126.5" y="206.3">2mm</text>
<text x="139.8" y="209.5">－</text>
<text x="140.3" y="206.3">N</text>
<text x="149.6" y="206.3">50,000</text>
<text x="151.8" y="209.5">－</text>
<text x="162.2" y="206.3">Paper</text>
<text x="163.8" y="209.5">－</text>
<text x="174.5" y="206.3">8mm</text>
<text x="175.8" y="209.5">－</text>
<text x="186.4" y="206.3">2mm</text>
<text x="187.8" y="209.5">－</text>
<text x="28" y="212.6">F</text>
<text x="35.7" y="212.6">0.6±0.09</text>
<text x="49.7" y="212.6">0.3±0.09</text>
<text x="63.7" y="212.6">0.5±0.05</text>
<text x="80.2" y="215.7">Q</text>
<text x="80.3" y="212.6">H</text>
<text x="89.6" y="215.7">20,000</text>
<text x="89.6" y="212.6">10,000</text>
<text x="102.1" y="215.7">Paper</text>
<text x="102.2" y="212.6">Paper</text>
<text x="114.4" y="215.7">8mm</text>
<text x="114.4" y="212.6">8mm</text>
<text x="126.4" y="215.7">1mm</text>
<text x="126.4" y="212.6">2mm</text>
<text x="139.8" y="212.7">－</text>
<text x="139.9" y="215.7">W</text>
<text x="149" y="215.7">100,000</text>
<text x="151.8" y="212.7">－</text>
<text x="162.1" y="215.7">Paper</text>
<text x="163.8" y="212.7">－</text>
<text x="174.4" y="215.7">8mm</text>
<text x="175.8" y="212.7">－</text>
<text x="186.4" y="215.7">1mm</text>
<text x="187.8" y="212.7">－</text>
<text x="27.9" y="217.3">C</text>
<text x="35.7" y="217.3">1.0±0.05</text>
<text x="49.7" y="217.3">0.5±0.05</text>
<text x="63.7" y="217.3">0.5±0.05</text>
<text x="80.3" y="218.9">H</text>
<text x="89.6" y="218.9">10,000</text>
<text x="102.1" y="218.9">Paper</text>
<text x="114.4" y="218.9">8mm</text>
<text x="126.4" y="218.9">2mm</text>
<text x="140.2" y="218.9">N</text>
<text x="149.6" y="218.9">50,000</text>
<text x="162.1" y="218.9">Paper</text>
<text x="174.4" y="218.9">8mm</text>
<text x="186.4" y="218.9">2mm</text>
<text x="18.3" y="223.6">05</text>
<text x="27.8" y="222">D</text>
<text x="28" y="225.2">F</text>
<text x="35.7" y="225.2">1.0±0.20</text>
<text x="35.7" y="222">1.0±0.15</text>
<text x="49.7" y="225.2">0.5±0.20</text>
<text x="49.7" y="222">0.5±0.15</text>
<text x="63.1" y="225.2">0.55 max.</text>
<text x="63.7" y="222">0.5±0.15</text>
<text x="80.3" y="225.2">H</text>
<text x="80.3" y="222">H</text>
<text x="89.6" y="225.2">10,000</text>
<text x="89.6" y="222">10,000</text>
<text x="102.1" y="225.2">Paper</text>
<text x="102.1" y="222">Paper</text>
<text x="114.4" y="225.2">8mm</text>
<text x="114.4" y="222">8mm</text>
<text x="126.4" y="225.2">2mm</text>
<text x="126.4" y="222">2mm</text>
<text x="139.8" y="225.3">－</text>
<text x="140.2" y="222">N</text>
<text x="149.6" y="222">40,000</text>
<text x="151.8" y="225.3">－</text>
<text x="162.1" y="222">Paper</text>
<text x="163.8" y="225.3">－</text>
<text x="174.4" y="222">8mm</text>
<text x="175.8" y="225.3">－</text>
<text x="186.4" y="222">2mm</text>
<text x="187.8" y="225.3">－</text>
<text x="27.7" y="228.3">G</text>
<text x="27.7" y="231.5">H</text>
<text x="35.6" y="231.5">1.0±0.20</text>
<text x="35.7" y="228.3">1.0±0.20</text>
<text x="49.6" y="231.5">0.5±0.20</text>
<text x="49.7" y="228.3">0.5±0.20</text>
<text x="63.6" y="228.3">0.5±0.20</text>
<text x="63.8" y="231.5">0.8 max.</text>
<text x="80.2" y="231.5">H</text>
<text x="80.2" y="228.3">H</text>
<text x="89.6" y="231.5">10,000</text>
<text x="89.6" y="228.3">10,000</text>
<text x="102.1" y="231.5">Paper</text>
<text x="102.1" y="228.3">Paper</text>
<text x="114.4" y="231.5">8mm</text>
<text x="114.4" y="228.3">8mm</text>
<text x="126.4" y="231.5">2mm</text>
<text x="126.4" y="228.3">2mm</text>
<text x="139.8" y="231.6">－</text>
<text x="139.8" y="228.4">－</text>
<text x="151.8" y="231.6">－</text>
<text x="151.8" y="228.4">－</text>
<text x="163.8" y="231.6">－</text>
<text x="163.8" y="228.4">－</text>
<text x="175.8" y="231.6">－</text>
<text x="175.8" y="228.4">－</text>
<text x="187.7" y="231.6">－</text>
<text x="187.8" y="228.4">－</text>
<text x="17.7" y="237.8">105</text>
<text x="27.8" y="234.6">B</text>
<text x="27.8" y="237.8">C</text>
<text x="35.6" y="237.8">1.6±0.15</text>
<text x="35.6" y="234.6">1.6±0.10</text>
<text x="49.6" y="237.8">0.8±0.15</text>
<text x="49.6" y="234.6">0.8±0.10</text>
<text x="63.6" y="237.8">0.8±0.15</text>
<text x="63.6" y="234.6">0.8±0.10</text>
<text x="80.4" y="237.8">T</text>
<text x="80.4" y="234.6">T</text>
<text x="90.2" y="237.8">4,000</text>
<text x="90.2" y="234.6">4,000</text>
<text x="102.1" y="237.8">Paper</text>
<text x="102.1" y="234.6">Paper</text>
<text x="114.4" y="237.8">8mm</text>
<text x="114.4" y="234.6">8mm</text>
<text x="126.4" y="237.8">4mm</text>
<text x="126.4" y="234.6">4mm</text>
<text x="140.5" y="237.8">L</text>
<text x="140.5" y="234.6">L</text>
<text x="149.6" y="237.8">10,000</text>
<text x="149.6" y="234.6">10,000</text>
<text x="162.1" y="237.8">Paper</text>
<text x="162.1" y="234.6">Paper</text>
<text x="174.4" y="237.8">8mm</text>
<text x="174.4" y="234.6">8mm</text>
<text x="186.4" y="237.8">4mm</text>
<text x="186.4" y="234.6">4mm</text>
<text x="18.3" y="245.6">21</text>
<text x="27.7" y="240.9">D</text>
<text x="27.8" y="244.1">B</text>
<text x="35.6" y="244.1">2.0±0.10</text>
<text x="35.6" y="240.9">1.6±0.20</text>
<text x="49" y="244.1">1.25±0.10</text>
<text x="49.6" y="240.9">0.8±0.20</text>
<text x="63" y="244.1">1.25±0.10</text>
<text x="63.6" y="240.9">0.8±0.20</text>
<text x="80.4" y="244.1">T</text>
<text x="80.4" y="240.9">T</text>
<text x="90.2" y="244.1">3,000</text>
<text x="90.2" y="240.9">4,000</text>
<text x="101.8" y="244.1">Plast</text>
<text x="102.1" y="240.9">Paper</text>
<text x="105.8" y="244.1">ic</text>
<text x="114.4" y="244.1">8mm</text>
<text x="114.4" y="240.9">8mm</text>
<text x="126.4" y="244.1">4mm</text>
<text x="126.4" y="240.9">4mm</text>
<text x="140.5" y="244.1">L</text>
<text x="140.5" y="240.9">L</text>
<text x="149.6" y="244.1">10,000</text>
<text x="149.6" y="240.9">10,000</text>
<text x="161.8" y="244.1">Plast</text>
<text x="162.1" y="240.9">Paper</text>
<text x="165.8" y="244.1">ic</text>
<text x="174.4" y="244.1">8mm</text>
<text x="174.4" y="240.9">8mm</text>
<text x="186.4" y="244.1">4mm</text>
<text x="186.4" y="240.9">4mm</text>
<text x="17.6" y="251.9">316</text>
<text x="27.8" y="250.4">A</text>
<text x="27.9" y="247.2">F</text>
<text x="35.6" y="247.2">2.0±0.20</text>
<text x="35.6" y="250.4">3.2±0.20</text>
<text x="49" y="247.2">1.25±0.20</text>
<text x="49.6" y="250.4">1.6±0.15</text>
<text x="63" y="247.2">1.25±0.20</text>
<text x="63.6" y="250.4">1.6±0.15</text>
<text x="80.4" y="250.4">T</text>
<text x="80.4" y="247.2">T</text>
<text x="90.2" y="250.4">2,500</text>
<text x="90.2" y="247.2">3,000</text>
<text x="101.8" y="250.4">Plast</text>
<text x="101.8" y="247.2">Plast</text>
<text x="105.8" y="250.4">ic</text>
<text x="105.8" y="247.2">ic</text>
<text x="114.4" y="250.4">8mm</text>
<text x="114.4" y="247.2">8mm</text>
<text x="126.4" y="247.2">4mm</text>
<text x="126.4" y="250.4">4mm</text>
<text x="140.5" y="250.4">L</text>
<text x="140.5" y="247.2">L</text>
<text x="149.6" y="247.2">10,000</text>
<text x="150.2" y="250.4">5,000</text>
<text x="161.8" y="250.4">Plast</text>
<text x="161.8" y="247.2">Plast</text>
<text x="165.8" y="250.4">ic</text>
<text x="165.8" y="247.2">ic</text>
<text x="174.4" y="250.4">8mm</text>
<text x="174.4" y="247.2">8mm</text>
<text x="186.4" y="250.4">4mm</text>
<text x="186.4" y="247.2">4mm</text>
<text x="18.3" y="256.6">32</text>
<text x="27.8" y="256.6">A</text>
<text x="27.8" y="253.5">B</text>
<text x="35.6" y="256.6">3.2±0.30</text>
<text x="35.6" y="253.5">3.2±0.20</text>
<text x="49.6" y="256.6">2.5±0.20</text>
<text x="49.6" y="253.5">1.6±0.20</text>
<text x="63.6" y="256.6">2.5±0.20</text>
<text x="63.6" y="253.5">1.6±0.20</text>
<text x="80.4" y="256.6">T</text>
<text x="80.4" y="253.5">T</text>
<text x="90.2" y="256.6">1,000</text>
<text x="90.2" y="253.5">2,500</text>
<text x="101.8" y="256.6">Plast</text>
<text x="101.8" y="253.5">Plast</text>
<text x="105.8" y="256.6">ic</text>
<text x="105.8" y="253.5">ic</text>
<text x="114.4" y="256.6">8mm</text>
<text x="114.4" y="253.5">8mm</text>
<text x="126.4" y="256.6">4mm</text>
<text x="126.4" y="253.5">4mm</text>
<text x="140.5" y="256.6">L</text>
<text x="140.5" y="253.5">L</text>
<text x="150.2" y="256.6">4,000</text>
<text x="150.2" y="253.5">5,000</text>
<text x="161.8" y="256.6">Plast</text>
<text x="161.8" y="253.5">Plast</text>
<text x="165.7" y="256.6">ic</text>
<text x="165.8" y="253.5">ic</text>
<text x="174.4" y="256.6">8mm</text>
<text x="174.4" y="253.5">8mm</text>
<text x="186.4" y="256.6">4mm</text>
<text x="186.4" y="253.5">4mm</text>
<text x="167.5" y="286.5">CATM2010HH27880E</text>
<text x="169.6" y="289.3">As of October 2020</text>
</g>
<g font-size="2.1" fill="#231f20">
<text x="15" y="149.5">&lt;Standard Capacitance Value&gt;</text>
<text x="15" y="152.3">Cpacitance value of less than 0.1µF :E6 Series</text>
<text x="15" y="155.2">Cpacitance value of 0.1µF and larger :E3 Series</text>
<text x="15" y="158">Please contact for capacitance value other than standard.</text>
<text x="24.5" y="181.5">Dimension</text>
<text x="26.6" y="184">Code</text>
</g>
<g font-size="1.9" fill="#231f20">
<text x="17.5" y="62.1">101</text>
<text x="17.5" y="64.2">151</text>
<text x="27" y="62.1">100 pF</text>
<text x="27" y="64.2">150 pF</text>
<text x="17.5" y="66.2">221</text>
<text x="17.5" y="68.1">331</text>
<text x="17.5" y="70.2">471</text>
<text x="27" y="66.2">220 pF</text>
<text x="27" y="68.1">330 pF</text>
<text x="27" y="70.2">470 pF</text>
<text x="17.5" y="72.1">681</text>
<text x="17.5" y="74.1">102</text>
<text x="17.5" y="76.2">152</text>
<text x="26" y="74.1">1000 pF</text>
<text x="26" y="76.2">1500 pF</text>
<text x="27" y="72.1">680 pF</text>
<text x="17.5" y="78.1">222</text>
<text x="17.5" y="80.1">332</text>
<text x="17.5" y="82.2">472</text>
<text x="26" y="78.1">2200 pF</text>
<text x="26" y="80.1">3300 pF</text>
<text x="26" y="82.2">4700 pF</text>
<text x="17.5" y="84.1">682</text>
<text x="17.5" y="86.1">103</text>
<text x="17.5" y="88.2">153</text>
<text x="25" y="86.1">10000 pF</text>
<text x="25" y="88.2">15000 pF</text>
<text x="26" y="84.1">6800 pF</text>
<text x="17.5" y="90.2">223</text>
<text x="17.5" y="92.2">333</text>
<text x="17.5" y="94.3">473</text>
<text x="25" y="90.2">22000 pF</text>
<text x="25" y="92.2">33000 pF</text>
<text x="25" y="94.3">47000 pF</text>
<text x="17.5" y="96.2">683</text>
<text x="17.5" y="98.2">104</text>
<text x="17.5" y="100.4">224</text>
<text x="25" y="96.2">68000 pF</text>
<text x="26.6" y="98.2">0.10 µF</text>
<text x="26.6" y="100.4">0.22 µF</text>
<text x="17.5" y="102.4">474</text>
<text x="17.5" y="104.4">105</text>
<text x="17.5" y="106.4">225</text>
<text x="26.6" y="102.4">0.47 µF</text>
<text x="27.5" y="104.4">1.0 µF</text>
<text x="27.5" y="106.4">2.2 µF</text>
<text x="17.5" y="112.4">156</text>
<text x="17.5" y="108.4">475</text>
<text x="17.5" y="110.4">106</text>
<text x="27.5" y="108.4">4.7 µF</text>
<text x="28" y="112.4">15 µF</text>
<text x="28" y="110.4">10 µF</text>
<text x="17.5" y="114.4">226</text>
<text x="28" y="114.4">22 µF</text>
<text x="17.5" y="135.2">105</text>
<text x="17.5" y="137.3">225</text>
<text x="27.6" y="135.2">1.0 µF</text>
<text x="27.6" y="137.3">2.2 µF</text>
<text x="17.5" y="139.3">475</text>
<text x="17.5" y="141.2">106</text>
<text x="17.5" y="143.3">226</text>
<text x="27.6" y="139.3">4.7 µF</text>
<text x="28.1" y="141.2">10 µF</text>
<text x="28.1" y="143.3">22 µF</text>
<text x="17.5" y="145.2">476</text>
<text x="28.1" y="145.2">47 µF</text>
</g>
<g font-size="1.8" fill="#fff">
<text x="55.9" y="74.1">A8</text>
<text x="100.9" y="83.1">B3</text>
<text x="37.8" y="93.1">A8</text>
<text x="46.9" y="98.1">A8</text>
<text x="136.9" y="100.3">C8</text>
<text x="145.9" y="98.2">C3</text>
<text x="173" y="106.3">B8</text>
<text x="182" y="104.3">C8</text>
<text x="164" y="108.3">C8</text>
<text x="74" y="135.2">B8</text>
<text x="91.8" y="137.3">A3</text>
<text x="56" y="141.2">F8</text>
<text x="65" y="138">F8</text>
<text x="82.9" y="143.2">B8</text>
<text x="91.9" y="141.2">B8</text>
<text x="101" y="139.3">B3</text>
<text x="119" y="141.3">A3</text>
<text x="127.9" y="142.2">A8</text>
<text x="136.9" y="141.1">A3</text>
</g>
<g font-size="1.8" fill="#231f20">
<text x="37.8" y="101.3">A8</text>
<text x="109.9" y="137.2">B3</text>
</g>
<g font-size="1.6" fill="#231f20">
<text x="83" y="95.1">B7</text>
<text x="72.8" y="106.3">C8/E8</text>
<text x="73.9" y="102.2">B8</text>
<text x="74" y="104.2">C8</text>
<text x="82.7" y="104.3">E10</text>
<text x="83.1" y="106.3">E9</text>
<text x="91.7" y="104.2">E10</text>
<text x="128" y="102.3">C8</text>
<text x="128" y="106.3">C8</text>
<text x="128" y="104.2">C7</text>
<text x="136.9" y="104.2">C7</text>
<text x="137" y="106.3">C8</text>
<text x="146" y="104.2">C7</text>
<text x="154.9" y="104.2">C7</text>
<text x="65" y="108.3">E8</text>
<text x="74" y="108.3">F9</text>
<text x="109.9" y="112.3">D8</text>
<text x="118.8" y="112.3">D8</text>
<text x="118.8" y="110.4">G8</text>
<text x="127.9" y="108.3">G8</text>
<text x="136.9" y="108.3">G8</text>
<text x="145.9" y="108.3">G8</text>
<text x="182" y="110.3">D9</text>
<text x="182" y="108.2">D8</text>
<text x="190.9" y="108.2">D8</text>
<text x="190.9" y="110.3">D9</text>
<text x="109.9" y="114.3">G8</text>
<text x="118.8" y="114.2">H8</text>
<text x="47.1" y="143.3">F8</text>
<text x="38" y="145.1">F7</text>
</g>
<text font-size="1.5" fill="#231f20" x="144.9" y="106.3">F8/G8</text>
</svg>
